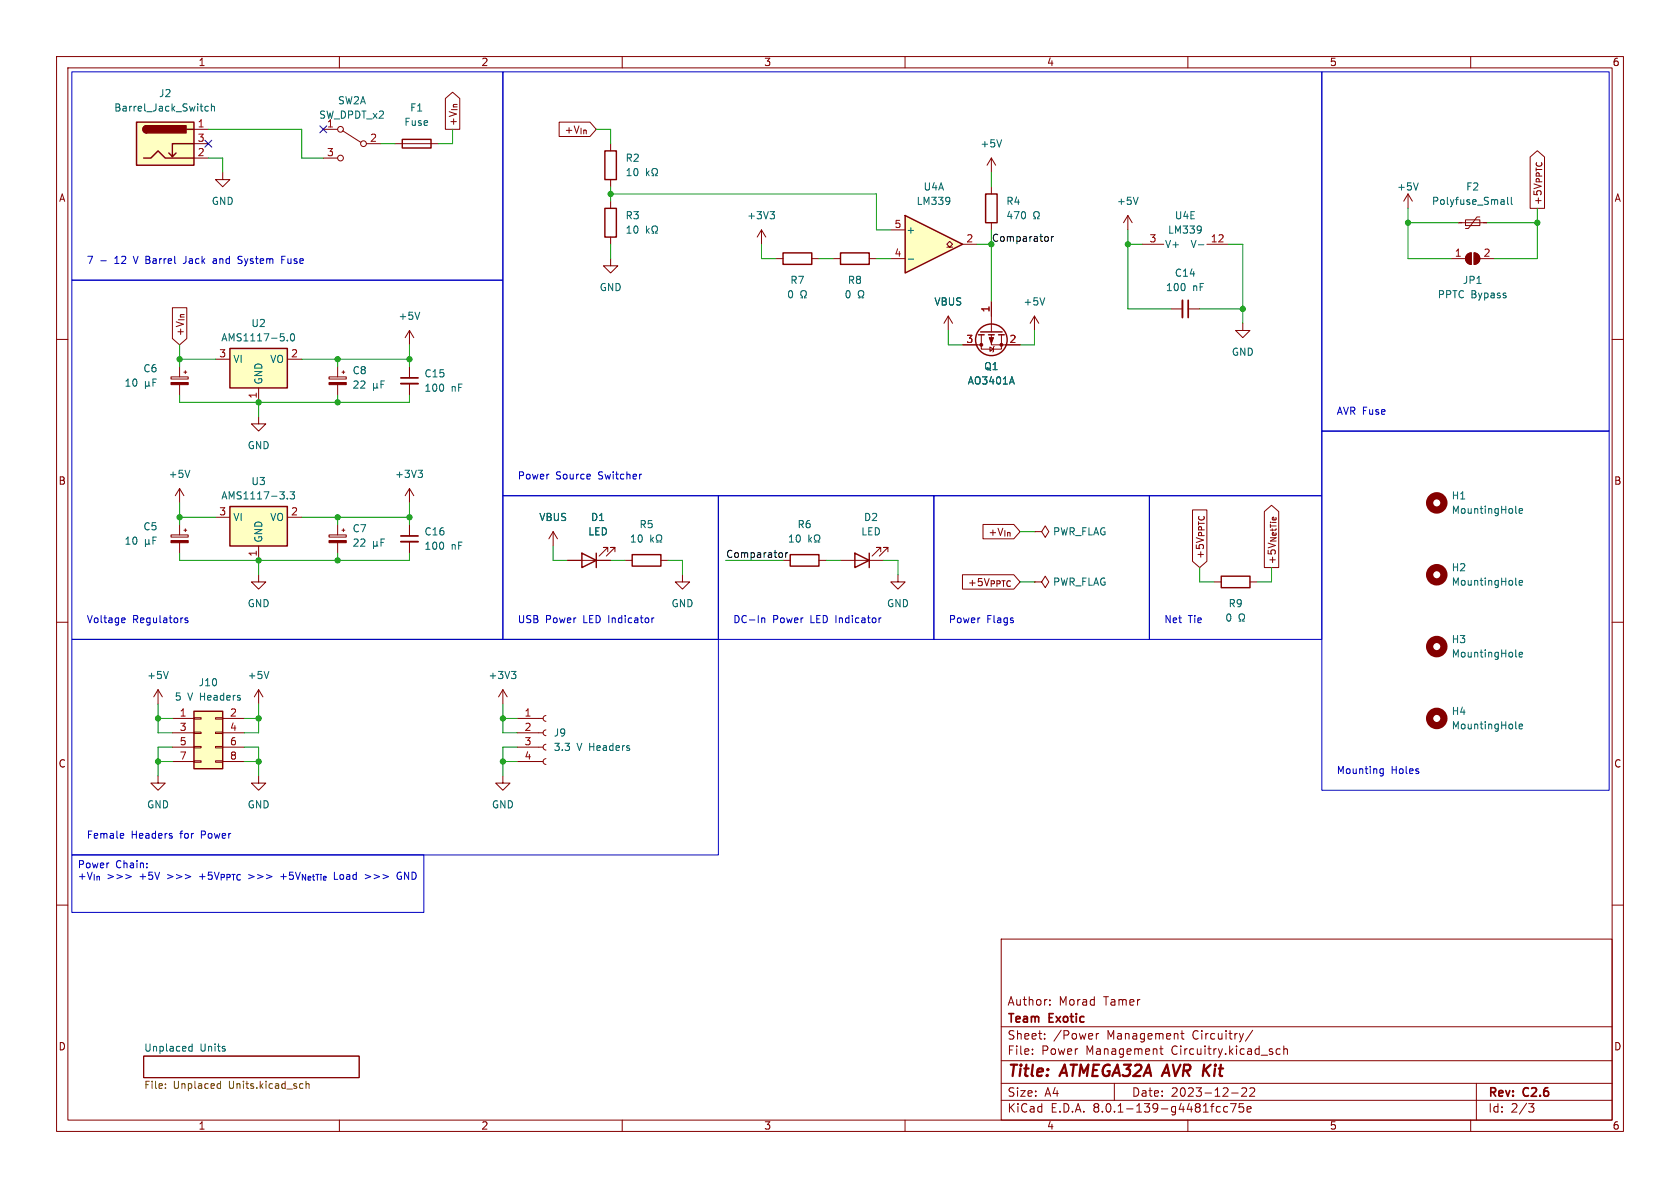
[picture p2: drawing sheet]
<svg xmlns="http://www.w3.org/2000/svg" width="297mm" height="210mm" viewBox="0 0 297 210" stroke-linecap="round" stroke-linejoin="round" font-family="sans-serif">
<g fill="none" stroke="#840000" stroke-width=".18">
<path d="M10 10h277v190h-277zM12 12h273v186h-273zM60 10v2M110 10v2M160 10v2M210 10v2M260 10v2M10 60h2M285 60h2M30.2 66.6h3.1v.4h-3.1zM31.7 64.8v1.8M31.7 68v1.9"/>
<path d="M32.5 65.8h.5M32.8 65.5v.5M10 110h2M285 110h2M10 160h2M285 160h2M177 166h108v32h-108zM185.6 177.6v.1M185.6 176.8v.1M25.4 186.7h38.1v3.8h-38.1zM60 198v2M110 198v2"/>
<path d="M160 198v2M177 194.5h108M177 191.5h108M177 187.5h108M177 181.5h108M182.5 186.3v.1M182.5 185.5v.1M184.7 183.6v.1M184.7 182.8v.1M193.8 182.7v1M194.2 182.7l-.2 .1-.2 .2M197 191.5v3"/>
<path d="M205 185.4h.6M205.2 184.9v1.3l.4 .2M208.7 182.7h.6M209 182.2v1.3l.3 .2M210 198v2M215.3 195.6l.4 .1M215.7 196.5l-.4 .1M217 195.7l-.4-.1-.3 .3v.4l.2 .2h.5M217.5 195.1h1l-.6 1.5M217.7 193.2h1.2M219.5 192.4l.6-.1 .2 .1 .1 .3-.9 1.1h.9M219.8 195.1h-.7l-.1 .7 .2-.1h.5l.2 .3-.1 .5-.2 .1-.6-.1"/>
<path d="M220.5 196.1l.7-.1-.1-.3-.4-.1-.2 .2v.7h.6M221 192.4l.5-.1 .2 .1 .1 .3-.9 1.1h.9M221.5 182.1l-1.3 2M226.3 185.5l-.4-.1-.3 .3v.4l.1 .2h.6M227 185.5l.2-.1 .3 .1 .1 .9M227 184.9v1.5M260 198v2M261 191.5v6.5M270.2 195.1h1l-.5 .6 .4 .1 .1 .5-.3 .3h-.4"/>
</g>
<path d="M25.7 67.4v1.3M25.7 68.1l.2 .2h.2l.2-.2M26.3 68.1l.2 .2M26.3 67.4v.7M27 67.6h.5M27.6 67h-.6v1.3M33.4 185.6l.2 .2h.4M34 184.5v1.3M34 185h-.4l-.2 .2" fill="none" stroke="#006464" stroke-width=".18"/>
<path d="M29.2 192.3v.1M29.2 191.6v.1M38.5 192.3h.5M38.5 191.6h.5M39 191.1v1.3M53.4 191.6h.2M53.6 192.3l-.2 .1M54.1 191.7l.2-.1h.3v.8M54.1 191.1v1.3" fill="none" stroke="#725600" stroke-width=".18"/>
<path d="M30.2 67.6h3.1v.4h-3.1z" fill="#840000" stroke="#840000" stroke-width=".18"/>
<path d="M34.3 125.7h5.1v10.2h-5.1z" fill="#ffffc2"/>
<g fill="none" stroke="#840000" stroke-width=".18">
<path d="M30.5 127h3.8M30.5 129.5h3.8M30.5 132.1h3.8M30.5 134.6h3.8M34.3 134.5h1.3v.2h-1.3zM34.3 132h1.3v.2h-1.3zM34.3 129.4h1.3v.3h-1.3zM34.3 126.9h1.3v.2h-1.3zM38.1 134.5h1.3v.2h-1.3zM38.1 132h1.3v.2h-1.3zM38.1 129.4h1.3v.3h-1.3zM38.1 126.9h1.3v.2h-1.3z"/>
<path d="M39.4 127h3.8M39.4 129.5h3.8M39.4 132.1h3.8M39.4 134.6h3.8"/>
</g>
<path d="M34.3 125.7h5.1v10.2h-5.1z" fill="none" stroke="#840000" stroke-width=".25"/>
<path d="M24.1 21.6h10.2v7.6h-10.2z" fill="#ffffc2"/>
<path d="M24.1 21.6h10.2v7.6h-10.2zM25.4 27.9h1.3l1.2-1.2 1.3 1.2h5.1M25.9 22.2a.64 .64 0 0 0-.6 .7 .64 .64 0 0 0 .6 .6M31.1 27.1l-.6 .6M33 22.9h1.3M34.3 25.4h-3.8v2.3l-.7-.6" fill="none" stroke="#840000" stroke-width=".25"/>
<g fill="#840000" stroke="#840000" stroke-width=".25">
<path d="M25.5 22.4l.4-.2v1.3a.63 .63 0 0 1-.6-.4 .63 .63 0 0 1 .2-.7z"/>
<path d="M25.9 22.2h7v1.3h-7z"/>
</g>
<path d="M34.3 22.9h2.5M34.3 27.9h2.5M34.3 25.4h2.5M219.7 57.2v1.2h1.3l-1.3 1.3-1.3-1.3h1.3" fill="none" stroke="#840000" stroke-width=".18"/>
<path d="M36.8 18.8h-.3l-.3 .2 .1 .6h.5M37.4 18.9l.2-.1h.3v.8M37.4 18.4v1.2" fill="none" stroke="#006464" stroke-width=".18"/>
<path d="M40.6 61.6h10.2v7h-10.2z" fill="#ffffc2"/>
<g fill="none" stroke="#840000" stroke-width=".25">
<path d="M71.1 24.6h5.1v1.6h-5.1zM174.2 34.3h2.1v5.1h-2.1zM138.4 44.7h5.1v2h-5.1zM148.6 44.7h5.1v2h-5.1zM173 59.2h1M173.4 58.7h3.8M174.8 59.2h1M176.5 59.2h1M40.6 61.6h10.2v7h-10.2zM111.8 98h5v2.1h-5zM139.7 98h5.1v2.1h-5.1zM215.9 101.9h5.1v2h-5.1z"/>
<circle cx="175.3" cy="60.1" r="2.79"/>
</g>
<g fill="none" stroke="#840000" stroke-width=".18">
<path d="M39.4 30.5v1.3h1.2l-1.2 1.2-1.3-1.2h1.3M57.1 22.9h2.6M57.1 27.9h2.6M60.6 23.1l3.2 2M64.8 25.4h2.5M69.8 25.4h7.7M175.3 33v1.3M175.3 39.4v1.2M199.4 38.1l-.8 1.3M199.4 38.1v2.5M199.4 38.1l.8 1.3M248.9 34.3l-.7 1.3"/>
<path d="M248.9 34.3v2.5M248.9 34.3l.8 1.3M257.8 39.4h5.1M259.1 38.9h2.5v1h-2.5zM261.6 38.4h-.5l-1.5 2h-.5M72.4 58.4l-.8 1.3M72.4 58.4v2.6M72.4 58.4l.8 1.3M137.2 45.7h1.2M143.5 45.7h1.3M147.3 45.7h1.3M153.7 45.7h1.2"/>
<path d="M167.6 55.9l-.7 1.3M167.6 55.9v2.5M167.6 55.9l.8 1.3M173.5 59.2v2.5h3.5v-2.5M175.3 59.2v1.8h5M175.3 53.3v5.4M182.9 55.9l-.8 1.3M182.9 55.9v2.5M182.9 55.9l.7 1.3M201.9 43.2h3.8M207 54.6h2M210.1 54.6h2"/>
<path d="M213.4 43.2h3.8M256.5 45.7h2.6M259.4 45l.7-.3v2a1.02 1.02 0 0 1-.9-.6 1.02 1.02 0 0 1 .2-1.1zM260.6 44.7a1.02 1.02 0 0 1 1 1 1.02 1.02 0 0 1-1 1zM261.6 45.7h2.6M38.1 63.5h2.5M45.7 68.6v2.5M50.8 63.5h2.5M58.2 66.6h3v.4h-3zM59.7 64.8v1.8M59.7 68v1.9M60.5 65.8h.5"/>
<path d="M60.7 65.5v.5M72.4 64.8v2M72.4 67.8v2.1M170.2 61h3.3M175 61.3l.6 .4-.6 .4zM175.8 61.2l-.2 .1v.8l-.1 .1M97.8 94l-.8 1.3M97.8 94v2.5M97.8 94l.8 1.3M110.5 99.1h1.3M116.8 99.1h1.3M138.4 99.1h1.3"/>
<path d="M144.8 99.1h1.2M120.6 101.6v1.3h1.3l-1.3 1.2-1.2-1.2h1.2M158.7 101.6v1.3h1.3l-1.3 1.2-1.2-1.2h1.2M214.6 102.9h1.3M221 102.9h1.2M27.9 121.9l-.7 1.3M27.9 121.9v2.6M27.9 121.9l.8 1.3M88.9 137.2v1.2h1.3l-1.3 1.3-1.3-1.3h1.3"/>
<circle cx="60.2" cy="27.9" r=".51"/>
<circle cx="60.2" cy="22.9" r=".51"/>
<circle cx="64.3" cy="25.4" r=".51"/>
</g>
<g fill="none" stroke="#006464" stroke-width=".18">
<path d="M182.7 38.7h.4v-.3a.54 .54 0 0 1-.3-.7 .54 .54 0 0 1 .7-.2 .58 .58 0 0 1-.1 .9v.3h.3M201.2 34.9l-.4 1.2M250.7 32.3l-.4 1.3M265.7 35.3l.2 .2v.6M265.9 36.1h-.4M265.9 35.6l-.4 .1M266.5 34.9v1.1l.2 .1M267.2 34.9v1.1l.2 .1M51.5 59.1l.1-.1a.68 .68 0 0 1 .5 .6 .68 .68 0 0 1-.5 .7 .84 .84 0 0 1-.1-1.2zM74.2 55.2l-.4 1.3M141.6 52.6h.3v-.2a.54 .54 0 0 1-.3-.7 .54 .54 0 0 1 .8-.3 .58 .58 0 0 1-.2 1v.2h.3M151.7 52.6h.3v-.2a.54 .54 0 0 1-.2-.7 .54 .54 0 0 1 .7-.3 .58 .58 0 0 1-.1 1v.2h.3"/>
<path d="M184.7 52.6l-.4 1.3M211.9 43.3h.9M212.3 40.1v.8M212.4 40.5l-.1 .1M50.8 60.1v.2M66 67.8v1.2M66 68.4l.2 .2h.3l.1-.2M66.6 68.4l.2 .2M66.6 67.8v.6M67.4 67.9h.4M68 67.3h-.6v1.3M178.9 66.6l.4 1.3"/>
<path d="M115.1 94.6v1.2M115.2 95.3l.3 .5M115.5 95l-.4 .5M116 95.8h.3v-.2a.54 .54 0 0 1-.2-.8 .54 .54 0 0 1 .7-.2 .58 .58 0 0 1-.1 1v.2h.3M143 94.6v1.2M143.1 95.3l.4 .5M143.5 95l-.5 .5M144 95.8h.3v-.2a.54 .54 0 0 1-.3-.8 .54 .54 0 0 1 .7-.2 .58 .58 0 0 1-.1 1v.2h.3M268 90.6l.1 .1M268.6 90.3l.6-.1-.1-.2-.4-.1-.1 .2v.6h.5M29.8 118.7l-.5 1.3M219 109.8h.3v-.2a.54 .54 0 0 1-.2-.8 .54 .54 0 0 1 .7-.2 .58 .58 0 0 1-.1 1v.2h.3"/>
<path d="M268 103.3l.1 .1M268 116l.1 .1M268.6 103l.6-.1-.1-.2-.4-.1-.1 .2v.6h.5M268.6 115.7l.6-.1-.1-.2-.4-.1-.1 .2v.6h.5M268 128.7l.1 .1M268.6 128.4l.6-.1-.1-.2-.4-.1-.1 .2v.6h.5"/>
</g>
<g fill="none" stroke="#840000" stroke-width="1.3">
<circle cx="254" cy="88.9" r="1.27"/>
<circle cx="254" cy="114.3" r="1.27"/>
<circle cx="254" cy="101.6" r="1.27"/>
<circle cx="254" cy="127" r="1.27"/>
</g>
<g fill="#840000" stroke="#840000" stroke-width=".18">
<path d="M259.4 45l.7-.3v2a1.02 1.02 0 0 1-.9-.6 1.02 1.02 0 0 1 .2-1.1z"/>
<path d="M260.6 44.7a1.02 1.02 0 0 1 1 1 1.02 1.02 0 0 1-1 1z"/>
<path d="M174.9 59.7h.7l-.3 1z"/>
<path d="M58.2 67.6h3v.4h-3z"/>
<circle cx="177" cy="61" r=".25"/>
<circle cx="173.5" cy="61" r=".25"/>
</g>
<path d="M209 53.1v3M70.9 67.8h3" fill="none" stroke="#840000" stroke-width=".33"/>
<path d="M210.1 53.1v3M70.9 66.8h3" fill="none" stroke="#840000" stroke-width=".3"/>
<path d="M160 38.1l10.2 5.1-10.2 5.1z" fill="#ffffc2"/>
<path d="M106.9 36.8h2.1v5.1h-2.1zM106.9 26.7h2.1v5.1h-2.1zM160 38.1l10.2 5.1-10.2 5.1zM102.9 97.8l2.5 1.3-2.5 1.2zM105.4 97.8v2.5M151.1 97.8l2.6 1.3-2.6 1.2zM153.7 97.8v2.5" fill="none" stroke="#840000" stroke-width=".25"/>
<g fill="none" stroke="#840000" stroke-width=".18">
<path d="M107.9 25.4v1.3M107.9 31.8v1.2M107.9 35.6v1.2M175.3 27.9l-.8 1.3M175.3 27.9v2.6M175.3 27.9l.7 1.3M107.9 45.7v1.3h1.3l-1.3 1.3-1.2-1.3h1.2M107.9 41.9v1.3M134.6 40.6l-.7 1.3M134.6 40.6v2.6M134.6 40.6l.8 1.3M157.5 45.7h2.5"/>
<path d="M157.5 40.6h2.5M167.4 43.7h.5l-.5-.5 .5-.5 .5 .5-.5 .5h.5M170.2 43.2h2.5M45.7 73.7v1.2h1.3l-1.3 1.3-1.3-1.3h1.3M30.2 94.6h3.1v.3h-3.1zM31.7 86.4v2.5M31.7 92.7v1.9M31.7 95.9v1.9M31.7 86.4l-.7 1.2M31.7 86.4l.8 1.2M32.5 93.7h.5M32.8 93.5v.5"/>
<path d="M100.3 99.1h7.6M107.4 97.5v-.7h-.7h.7l-1.5 1.5M108.7 97.5v-.7h-.8h.8l-1.5 1.5M148.6 99.1h7.6M155.7 97.5v-.7h-.8h.8l-1.5 1.5M157 97.5v-.7h-.8h.8l-1.6 1.5M182.9 94h1.2l.7-1 .6 1-.6 1-.7-1M182.9 94h.1M182.9 102.9h1.2l.7-1 .6 1-.6 1-.7-1M182.9 102.9h.1M27.9 137.2v1.2h1.3l-1.3 1.3-1.2-1.3h1.2M45.7 137.2v1.2h-1.3l1.3 1.3 1.3-1.3h-1.3"/>
<path d="M45.7 121.9l.8 1.3M45.7 121.9v2.6M45.7 121.9l-.7 1.3M88.9 121.9l-.8 1.3M88.9 121.9v2.6M88.9 121.9l.8 1.3M91.4 134.6h4.6M91.4 132.1h4.6M91.4 129.5h4.6M91.4 127h4.6M96.5 134.1l-.3 .2-.2 .3 .2 .4 .3 .1M96.5 131.6l-.3 .1-.2 .4 .2 .3 .3 .2"/>
<path d="M96.5 129l-.3 .2-.2 .3 .2 .4 .3 .1M96.5 126.5l-.3 .1-.2 .4 .2 .4 .3 .1"/>
</g>
<g fill="none" stroke="#006464" stroke-width=".18">
<path d="M114.3 29.8v1.3M114.3 39.9v1.3M114.4 30.6l.4 .5M114.8 30.2l-.5 .5M115.3 31.1h.3v-.3a.54 .54 0 0 1-.3-.7 .54 .54 0 0 1 .7-.3 .58 .58 0 0 1-.1 1v.3h.3M136.1 37.4h.8l-.4 .5M136.7 37.9l.2 .2v.3l-.2 .3M167.9 35v.8M167.9 35.4v.1M177.1 24.7l-.4 1.3M114.4 40.7l.4 .5M114.8 40.4l-.5 .5"/>
<path d="M115.3 41.2h.3v-.2a.54 .54 0 0 1-.3-.8 .54 .54 0 0 1 .7-.2 .58 .58 0 0 1-.1 1v.2h.3M160.5 45.8h1M25.7 95.4v1.2M25.7 96l.2 .2h.2l.2-.2M26.3 96l.2 .2M26.3 95.4v.6M27 95.5h.5M27.6 94.9h-.6v1.3M33.6 83.1l-.5 1.3M47.5 118.7l-.4 1.3M90.4 118.7h.8l-.4 .5M91 119.2l.2 .2v.3l-.2 .3"/>
</g>
<path d="M30.2 95.6h3.1v.3h-3.1z" fill="#840000" stroke="#840000" stroke-width=".18"/>
<path d="M40.6 89.5h10.2v7h-10.2z" fill="#ffffc2"/>
<path d="M40.6 89.5h10.2v7h-10.2z" fill="none" stroke="#840000" stroke-width=".25"/>
<g fill="none" stroke="#840000" stroke-width=".18">
<path d="M78.7 17.4l1.3-1.1 1.3 1.1v5.5h-2.6zM98.8 21.6h5.5l1.1 1.3-1.1 1.2h-5.5zM270.5 27.8l1.3-1.2 1.2 1.2v9h-2.5zM30.5 54.4h2.5v5.4l-1.3 1.2-1.2-1.2zM175.3 53.3v2.6M170.2 61h2.5M177.8 61h2.5M38.1 91.4h2.5M45.7 96.5v2.6M50.8 91.4h2.5M58.2 94.6h3v.3h-3zM59.7 92.7v1.9"/>
<path d="M59.7 95.9v1.9M60.5 93.7h.5M60.7 93.5v.5M72.4 86.4v2.5M72.4 92.7v2M72.4 95.8v2M72.4 86.4l-.8 1.2M72.4 86.4l.8 1.2M100.3 99.1h2.6M105.4 99.1h2.5M173.8 92.7h5.4l1.1 1.3-1.1 1.3h-5.4zM210.8 90.1h2.6v9.1l-1.3 1.1-1.3-1.1z"/>
<path d="M223.5 90.4l1.3-1.1 1.3 1.1v9.9h-2.6zM45.7 101.6v1.3h1.3l-1.3 1.2-1.3-1.2h1.3M170.2 101.6h9l1.1 1.3-1.1 1.2h-9z"/>
</g>
<path d="M178.9 66.6l.4 1.3M50.8 88.1v.1M51.3 86.9h.8l-.5 .5 .4 .1v.6l-.2 .1-.5-.1M66 95.7v1.3M66 96.4l.2 .2h.3l.1-.2M66.6 96.4l.2 .2M66.6 95.7v.7M67.4 95.9h.4M68 95.3h-.6v1.3M73.9 83.1h.8l-.4 .5M74.4 83.6l.3 .3v.3l-.3 .2" fill="none" stroke="#006464" stroke-width=".18"/>
<path d="M70.9 95.8h3" fill="none" stroke="#840000" stroke-width=".33"/>
<path d="M70.9 94.7h3" fill="none" stroke="#840000" stroke-width=".3"/>
<path d="M58.2 95.6h3v.3h-3z" fill="#840000" stroke="#840000" stroke-width=".18"/>
<path d="M185.1 41.8l.2 .3v.3l-.2 .3M185.9 41.8v.9M186.2 41.8l-.3 .3M138.1 97.7l.2 .2v.4l-.2 .2M138.9 97.7v.8M139.3 97.7l-.4 .2" fill="none" stroke="#0f0f0f" stroke-width=".18"/>
<g fill="none" stroke="#0000c2" stroke-width=".18">
<path d="M12.7 12.7h76.2v36.8h-76.2zM88.9 12.7h144.8v74.9h-144.8zM233.7 12.7h50.8v63.5h-50.8zM12.7 49.5h76.2v63.5h-76.2zM17.8 46.1h1M32.7 46.5l-.3 .1M38.1 45.7l-.4 .1M38.1 46.1h-.3l-.1 .2v.2l.4 .1M42.1 46.5h.6M42.8 45.4l-.5-.1-.2 .2 .1 .4 .5 .1M49.8 45.9h.4M50.4 45.3h-.6v1.3"/>
<path d="M233.7 76.2h50.8v63.5h-50.8zM88.9 87.6h38.1v25.4h-38.1zM113.4 83.8l-.2 .1M127 87.6h38.1v25.4h-38.1zM165.1 87.6h38.1v25.4h-38.1zM203.2 87.6h30.5v25.4h-30.5zM12.7 113h114.3v38.1h-114.3zM21.7 109.2l.4 .1v.2l-.6 .2M22.1 110l-.4 .1M33.2 109.3l-.3-.1-.2 .2 .1 .2 .4 .1v.3h-.5M115.2 109.2v.9M115.6 109.2l-.4 .3"/>
<path d="M134.7 109.4l.1-.2 .3 .1 .1 .8M155.4 109.2v.9M155.8 109.2l-.4 .3M244 136.6l.2 .1h.3M244.5 135.9v1l-.2 .3-.3-.1M244.5 136l-.3-.1-.2 .1M12.7 151.1h62.2v10.2h-62.2zM21.4 147.3l.4 .1 .1 .2-.6 .2M21.8 148.1l-.4 .1M22.2 154.6l1 .4-1 .3M26 153.3v.1M26 152.6v.1"/>
<path d="M30.4 147.8v.3M32.8 154.6l.9 .4-.9 .3M49.6 155h1M64.6 154.6l.9 .4-.9 .3M70.9 154.2a.59 .59 0 0 0-.7 .6 .59 .59 0 0 0 .7 .6l.1-.5h-.3"/>
</g>
<g fill="none" stroke="#009600" stroke-width=".18">
<path d="M36.8 22.9h16.5v5h3.8M36.8 27.9h2.6v2.6M67.3 25.4h2.5M80 22.9v2.5h-2.5M105.4 22.9h2.5v2.5M107.9 34.3h47v6.3h2.6M107.9 33v2.6M175.3 30.5v2.5M248.9 36.8v8.9h7.6M248.9 39.4h8.9M262.9 39.4h8.9M271.8 36.8v8.9h-7.6"/>
<path d="M107.9 43.2v2.5M134.6 43.2v2.5h2.6M144.8 45.7h2.5M154.9 45.7h2.6M167.6 58.4v2.6h2.6M172.7 43.2h2.6M175.3 40.6v12.7M182.9 58.4v2.6h-2.6M199.4 43.2h2.5M199.4 40.6v14h7.6M212.1 54.6h7.6M217.2 43.2h2.5v14"/>
<path d="M31.7 61v3.8M31.7 69.9v1.2h40.7v-1.2M31.7 63.5h6.4M45.7 71.1v2.6M53.3 63.5h19.1M59.7 63.5v1.3M59.7 69.9v1.2M72.4 61v3.8M31.7 97.8v1.3h40.7v-1.3M31.7 88.9v3.8M31.7 91.4h6.4M45.7 99.1v2.5"/>
<path d="M53.3 91.4h19.1M59.7 91.4v1.3M59.7 97.8v1.3M72.4 88.9v3.8M97.8 96.5v2.6h2.5M107.9 99.1h2.6M118.1 99.1h2.5v2.5M128.3 99.1h10.1M146 99.1h2.6M156.2 99.1h2.5v2.5M180.3 94h2.6M180.3 102.9h2.6"/>
<path d="M212.1 100.3v2.6h2.5M224.8 100.3v2.6h-2.6M27.9 134.6h2.6M27.9 127h2.6M27.9 124.5v5h2.6M30.5 132.1h-2.6v5.1M43.2 132.1h2.5v5.1M43.2 134.6h2.5M43.2 127h2.5M45.7 124.5v5h-2.5M88.9 124.5v5h2.5M88.9 134.6h2.5"/>
<path d="M88.9 127h2.5M91.4 132.1h-2.5v5.1"/>
</g>
<path d="M36.2 24.8l1.2 1.2M37.4 24.8l-1.2 1.2M56.5 22.3l1.3 1.2M57.8 22.3l-1.3 1.2" fill="none" stroke="#000084" stroke-width=".18"/>
<g fill="#009600" stroke="#009600" stroke-width=".18">
<circle cx="219.7" cy="54.6" r=".46"/>
<circle cx="199.4" cy="43.2" r=".46"/>
<circle cx="45.7" cy="71.1" r=".46"/>
<circle cx="59.7" cy="63.5" r=".46"/>
<circle cx="59.7" cy="71.1" r=".46"/>
<circle cx="72.4" cy="63.5" r=".46"/>
<circle cx="31.7" cy="63.5" r=".46"/>
<circle cx="88.9" cy="127" r=".46"/>
<circle cx="88.9" cy="134.6" r=".46"/>
<circle cx="107.9" cy="34.3" r=".46"/>
<circle cx="31.7" cy="91.4" r=".46"/>
<circle cx="59.7" cy="91.4" r=".46"/>
<circle cx="72.4" cy="91.4" r=".46"/>
<circle cx="45.7" cy="99.1" r=".46"/>
<circle cx="59.7" cy="99.1" r=".46"/>
<circle cx="271.8" cy="39.4" r=".46"/>
<circle cx="248.9" cy="39.4" r=".46"/>
<circle cx="45.7" cy="134.6" r=".46"/>
<circle cx="45.7" cy="127" r=".46"/>
<circle cx="27.9" cy="134.6" r=".46"/>
<circle cx="27.9" cy="127" r=".46"/>
</g>
<g font-size="2.8" fill="#840000">
<text x="178" y="190.9">Title:</text>
<text x="187.7" y="190.9">ATMEGA32A AVR Kit</text>
</g>
<g font-size="2.1" fill="#840000">
<text x="178" y="178">Author:</text>
<text x="187.2" y="178">Morad</text>
<text x="195.2" y="178">Tamer</text>
<text x="178" y="184">Sheet:</text>
<text x="178" y="181.2">Team</text>
<text x="185.5" y="181.2">Exotic</text>
<text x="186.2" y="184">/Power</text>
<text x="195.7" y="184">Management</text>
<text x="211" y="184">Circuitry/</text>
<text x="178" y="186.7">File:</text>
<text x="184.1" y="186.7">Power</text>
<text x="192" y="186.7">Management</text>
<text x="207.3" y="186.7">Circuitry.kicad_sch</text>
<text x="178" y="196.9">KiCad</text>
<text x="178" y="194.1">Size:</text>
<text x="184.7" y="194.1">A4</text>
<text x="185.7" y="196.9">E.D.A.</text>
<text x="193.3" y="196.9">8.0.1-139-g4481fcc75e</text>
<text x="200" y="194.1">Date:</text>
<text x="207" y="194.1">2023-12-22</text>
<text x="263" y="194.3">Rev:</text>
<text x="263" y="196.9">Id:</text>
<text x="267.1" y="196.9">2/3</text>
<text x="269.4" y="194.3">C2.6</text>
</g>
<g font-size="1.8" fill="#840000">
<text x="35" y="11.9">1</text>
<text x="85" y="11.9">2</text>
<text x="135" y="11.9">3</text>
<text x="185" y="11.9">4</text>
<text x="235" y="11.9">5</text>
<text x="285" y="11.9">6</text>
<text x="81" y="22.4" transform="rotate(-90 81 22.4)">+V_{In}</text>
<text x="99.7" y="23.8">+V_{In}</text>
<text x="10.3" y="35.9">A</text>
<text x="285.3" y="35.9">A</text>
<text x="272.7" y="36.4" transform="rotate(-90 272.7 36.4)">+5V_{PPTC}</text>
<text x="32.7" y="59.5" transform="rotate(-90 32.7 59.5)">+V_{In}</text>
<text x="10.3" y="85.9">B</text>
<text x="285.3" y="85.9">B</text>
<text x="174.6" y="94.9">+V_{In}</text>
<text x="213" y="98.9" transform="rotate(-90 213 98.9)">+5V_{PPTC}</text>
<text x="225.7" y="99.9" transform="rotate(-90 225.7 99.9)">+5V_{NetTie}</text>
<text x="171" y="103.8">+5V_{PPTC}</text>
<text x="10.3" y="135.9">C</text>
<text x="285.3" y="135.9">C</text>
<text x="10.3" y="185.9">D</text>
<text x="285.3" y="185.9">D</text>
<text x="35" y="199.9">1</text>
<text x="85" y="199.9">2</text>
<text x="135" y="199.9">3</text>
<text x="185" y="199.9">4</text>
<text x="235" y="199.9">5</text>
<text x="285" y="199.9">6</text>
</g>
<g font-size="1.8" fill="#006464">
<text x="28" y="17.4">J2</text>
<text x="20.1" y="19.9">Barrel_Jack_Switch</text>
<text x="56.3" y="21.2">SW_DPDT_x2</text>
<text x="59.6" y="18.6">SW2A</text>
<text x="71.4" y="22.5">Fuse</text>
<text x="72.4" y="19.9">F1</text>
<text x="110.5" y="28.8">R2</text>
<text x="173.2" y="26.3">+5V</text>
<text x="110.5" y="31.3">10</text>
<text x="163.2" y="33.9">U4A</text>
<text x="246.9" y="33.9">+5V</text>
<text x="259.1" y="33.9">F2</text>
<text x="37.3" y="36.4">GND</text>
<text x="110.5" y="39">R3</text>
<text x="110.5" y="41.5">10</text>
<text x="132" y="39">+3V3</text>
<text x="160.1" y="41.5">+</text>
<text x="161.9" y="36.4">LM339</text>
<text x="177.8" y="36.4">R4</text>
<text x="177.8" y="39">470</text>
<text x="197.4" y="36.4">+5V</text>
<text x="206.4" y="41.5">LM339</text>
<text x="207.6" y="39">U4E</text>
<text x="253.1" y="36.4">Polyfuse_Small</text>
<text x="205.9" y="44">V+</text>
<text x="210.4" y="44">V-</text>
<text x="105.9" y="51.7">GND</text>
<text x="139.1" y="52.9">0</text>
<text x="139.6" y="50.4">R7</text>
<text x="149.2" y="52.9">0</text>
<text x="149.8" y="50.4">R8</text>
<text x="206" y="51.7">100</text>
<text x="207.6" y="49.1">C14</text>
<text x="210.8" y="51.7">nF</text>
<text x="254.1" y="52.9">PPTC Bypass</text>
<text x="258.5" y="50.4">JP1</text>
<text x="44.3" y="58">U2</text>
<text x="70.4" y="56.7">+5V</text>
<text x="165.1" y="54.2">VBUS</text>
<text x="180.8" y="54.2">+5V</text>
<text x="39" y="60.6">AMS1117-5.0</text>
<text x="41.1" y="64.4">VI</text>
<text x="47.7" y="64.4">VO</text>
<text x="173.9" y="65.6">Q1</text>
<text x="217.7" y="63.1">GND</text>
<text x="21.9" y="68.6">10</text>
<text x="25.2" y="66">C6</text>
<text x="46.6" y="68.1" transform="rotate(-90 46.6 68.1)">GND</text>
<text x="62.2" y="66.4">C8</text>
<text x="62.2" y="68.9">22</text>
<text x="74.9" y="69.4">100</text>
<text x="74.9" y="66.9">C15</text>
<text x="79.7" y="69.4">nF</text>
<text x="171" y="68.2">AO3401A</text>
<text x="43.7" y="79.6">GND</text>
<text x="29.7" y="84.7">+5V</text>
<text x="39" y="88.5">AMS1117-3.3</text>
<text x="44.3" y="86">U3</text>
<text x="69.7" y="84.7">+3V3</text>
<text x="256.6" y="88.5">H1</text>
<text x="25.2" y="94">C5</text>
<text x="41.1" y="92.3">VI</text>
<text x="47.7" y="92.3">VO</text>
<text x="62.2" y="94.3">C7</text>
<text x="74.9" y="94.8">C16</text>
<text x="95.2" y="92.3">VBUS</text>
<text x="103.9" y="94.8">LED</text>
<text x="104.4" y="92.3">D1</text>
<text x="113" y="93.6">R5</text>
<text x="140.9" y="93.6">R6</text>
<text x="152.2" y="94.8">LED</text>
<text x="152.6" y="92.3">D2</text>
<text x="186.1" y="94.8">PWR_FLAG</text>
<text x="256.6" y="91">MountingHole</text>
<text x="21.9" y="96.5">10</text>
<text x="46.6" y="96" transform="rotate(-90 46.6 96)">GND</text>
<text x="62.2" y="96.8">22</text>
<text x="74.9" y="97.4">100</text>
<text x="79.7" y="97.4">nF</text>
<text x="111.3" y="96.1">10</text>
<text x="139.2" y="96.1">10</text>
<text x="256.6" y="101.2">H2</text>
<text x="43.7" y="107.5">GND</text>
<text x="118.6" y="107.5">GND</text>
<text x="156.7" y="107.5">GND</text>
<text x="186.1" y="103.7">PWR_FLAG</text>
<text x="217.1" y="107.5">R9</text>
<text x="256.6" y="103.7">MountingHole</text>
<text x="216.5" y="110.1">0</text>
<text x="256.6" y="113.9">H3</text>
<text x="256.6" y="116.4">MountingHole</text>
<text x="25.9" y="120.2">+5V</text>
<text x="30.8" y="124.1">5</text>
<text x="33.2" y="124.1">V Headers</text>
<text x="35" y="121.5">J10</text>
<text x="43.7" y="120.2">+5V</text>
<text x="86.3" y="120.2">+3V3</text>
<text x="97.8" y="130.4">J9</text>
<text x="256.6" y="126.6">H4</text>
<text x="256.6" y="129.1">MountingHole</text>
<text x="97.8" y="132.9">3.3</text>
<text x="102" y="132.9">V Headers</text>
<text x="25.9" y="143.1">GND</text>
<text x="43.7" y="143.1">GND</text>
<text x="86.9" y="143.1">GND</text>
<text x="25.4" y="186">Unplaced</text>
<text x="35.3" y="186">Units</text>
</g>
<g font-size="1.8" fill="#a90000">
<text x="34.9" y="22.6">1</text>
<text x="57.7" y="22.6">1</text>
<text x="34.9" y="27.7">2</text>
<text x="34.9" y="25.1">3</text>
<text x="57.7" y="27.7">3</text>
<text x="65.3" y="25.1">2</text>
<text x="158" y="40.4">5</text>
<text x="158" y="45.5">4</text>
<text x="170.7" y="42.9">2</text>
<text x="203.1" y="42.9">3</text>
<text x="214" y="42.9">12</text>
<text x="257.1" y="45.5">1</text>
<text x="262.2" y="45.5">2</text>
<text x="175" y="55.3" transform="rotate(-90 175 55.3)">1</text>
<text x="38.7" y="63.2">3</text>
<text x="51.4" y="63.2">2</text>
<text x="170.7" y="60.7">3</text>
<text x="178.4" y="60.7">2</text>
<text x="45.5" y="70.6" transform="rotate(-90 45.5 70.6)">1</text>
<text x="38.7" y="91.2">3</text>
<text x="51.4" y="91.2">2</text>
<text x="45.5" y="98.5" transform="rotate(-90 45.5 98.5)">1</text>
<text x="31.7" y="126.7">1</text>
<text x="31.7" y="129.3">3</text>
<text x="31.7" y="131.8">5</text>
<text x="40.6" y="126.7">2</text>
<text x="40.6" y="129.3">4</text>
<text x="40.6" y="131.8">6</text>
<text x="92.6" y="126.7">1</text>
<text x="92.6" y="129.3">2</text>
<text x="92.6" y="131.8">3</text>
<text x="31.7" y="134.4">7</text>
<text x="40.6" y="134.4">8</text>
<text x="92.6" y="134.4">4</text>
</g>
<g font-size="1.8" fill="#0000c2">
<text x="15.2" y="46.7">7</text>
<text x="20.4" y="46.7">12</text>
<text x="24" y="46.7">V Barrel</text>
<text x="33.1" y="46.7">Jack</text>
<text x="38.5" y="46.7">and</text>
<text x="43.2" y="46.7">System</text>
<text x="51" y="46.7">Fuse</text>
<text x="236.2" y="73.4">AVR Fuse</text>
<text x="91.4" y="84.8">Power</text>
<text x="98.2" y="84.8">Source</text>
<text x="105.9" y="84.8">Switcher</text>
<text x="15.2" y="110.2">Voltage</text>
<text x="23.4" y="110.2">Regulators</text>
<text x="91.4" y="110.2">USB</text>
<text x="96.4" y="110.2">Power</text>
<text x="103.2" y="110.2">LED Indicator</text>
<text x="129.5" y="110.2">DC-In</text>
<text x="136.6" y="110.2">Power</text>
<text x="143.4" y="110.2">LED Indicator</text>
<text x="167.6" y="110.2">Power</text>
<text x="174.4" y="110.2">Flags</text>
<text x="205.7" y="110.2">Net</text>
<text x="210.1" y="110.2">Tie</text>
<text x="236.2" y="136.9">Mounting</text>
<text x="245.9" y="136.9">Holes</text>
<text x="15.2" y="148.3">Female</text>
<text x="23.2" y="148.3">Headers</text>
<text x="32" y="148.3">for</text>
<text x="35.8" y="148.3">Power</text>
<text x="13.7" y="153.8">Power</text>
<text x="13.7" y="155.9">+V_{In}&gt;&gt;&gt;</text>
<text x="20.4" y="153.8">Chain:</text>
<text x="24.8" y="155.9">+5V</text>
<text x="29.8" y="155.9">&gt;&gt;&gt;</text>
<text x="35.7" y="155.9">+5V_{PPTC}</text>
<text x="44.6" y="155.9">&gt;&gt;&gt;</text>
<text x="50.5" y="155.9">+5V_{NetTie}</text>
<text x="60.1" y="155.9">Load</text>
<text x="65.8" y="155.9">&gt;&gt;&gt;</text>
<text x="71.7" y="155.9">GND</text>
</g>
<text font-size="1.8" fill="#009600" x="175.3" y="42.8">Comparator</text>
<text font-size="1.8" fill="#0f0f0f" x="128.3" y="98.7">Comparator</text>
<g font-size="1.8" fill="#725600">
<text x="25.4" y="192.8">File:</text>
<text x="30.6" y="192.8">Unplaced</text>
<text x="40.6" y="192.8">Units.kicad_sch</text>
</g>
</svg>
